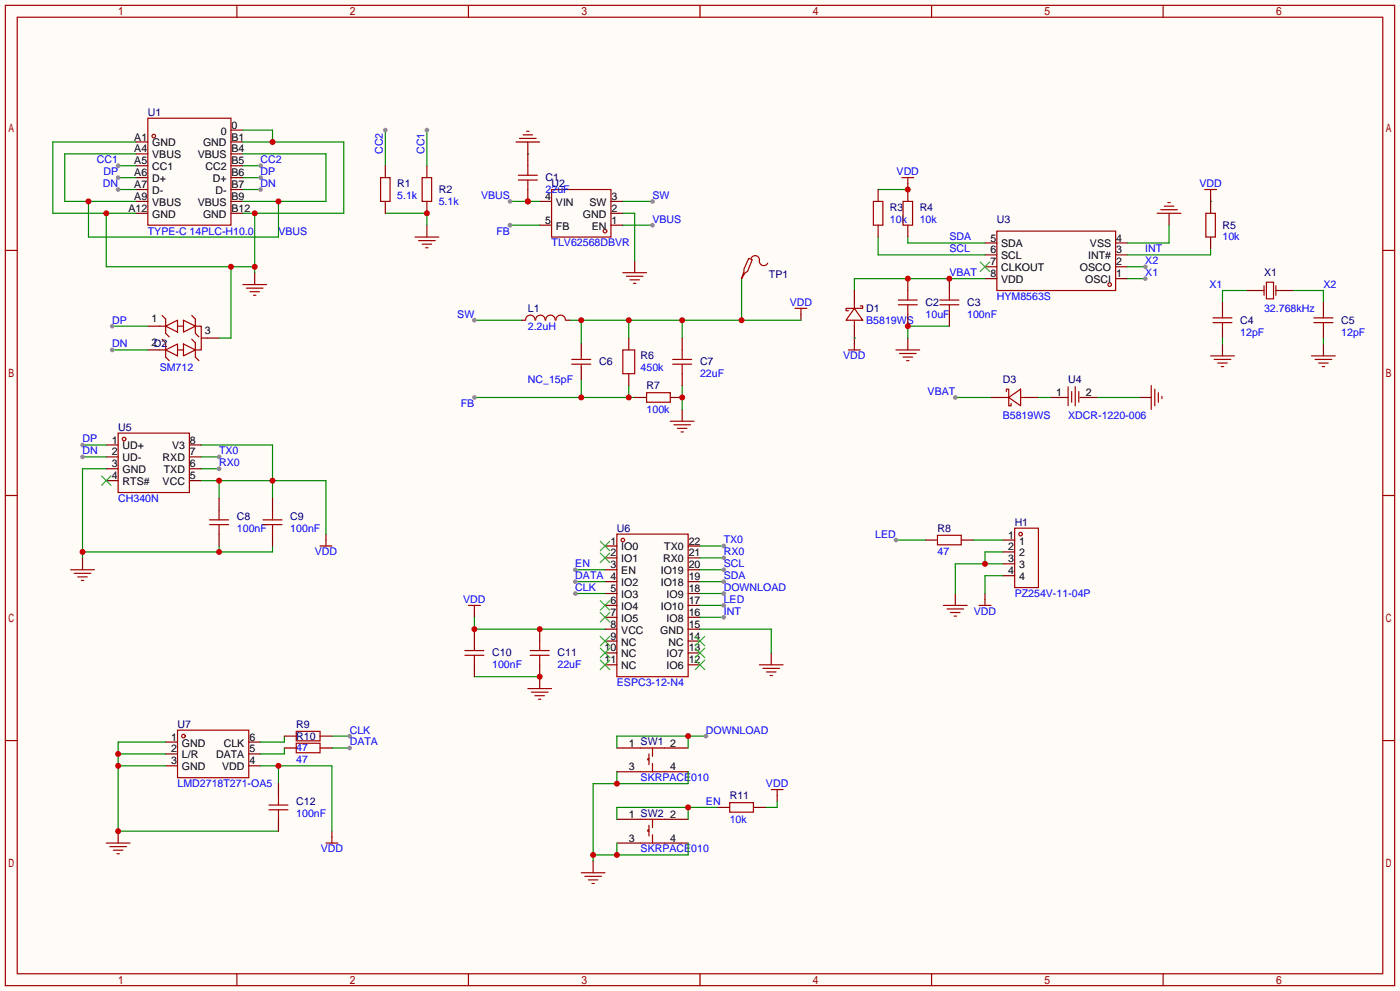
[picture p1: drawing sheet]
<svg xmlns="http://www.w3.org/2000/svg" width="299mm" height="212mm" viewBox="0 0 299 212" stroke-linecap="round" stroke-linejoin="round" font-family="sans-serif">
<path d="M0 0h299.5v211.8h-299.5z" fill="#fffcf7"/>
<g fill="none" stroke="#a10000" stroke-width=".25">
<path d="M1.1 1.1h297.2v209.6h-297.2zM3.7 3.7h292.1v204.5h-292.1zM50.7 1.1v2.6M100.2 1.1v2.6M149.7 1.1v2.6M199.3 1.1v2.6M248.8 1.1v2.6M1.1 53.5h2.6M213.2 49.4h25.4v12.7h-25.4zM247.5 45.6h5.1M248.3 44.8h3.5M249 44.1h2.1"/>
<path d="M249.8 43.3h.5M295.8 53.5h2.5M191.6 74.8h5.1M192.4 75.6h3.6M193.2 76.3h2M193.9 77.1h.5M259 76.1h5M259.7 76.8h3.6M260.5 77.6h2M261.2 78.4h.5M270.4 61.1v2M270.9 60.3h1.5v3.6h-1.5z"/>
<path d="M272.9 61.1v2M280.5 76.1h5.1M281.3 76.8h3.6M282.1 77.6h2M282.8 78.4h.5M246.3 82.4v5.1M247 83.2v3.5M247.8 83.9v2.1M248.5 84.7v.5M1.1 105.9h2.6M132 114.2h15.2v30.5h-15.2zM295.8 105.9h2.5"/>
<path d="M201.8 129.4h5.1M202.6 130.2h3.5M203.3 130.9h2.1M204.1 131.7h.5M1.1 158.3h2.6M295.8 158.3h2.5M50.7 208.2v2.5M100.2 208.2v2.5M149.7 208.2v2.5M199.3 208.2v2.5M248.8 208.2v2.5"/>
<circle cx="237.4" cy="60.8" r=".38"/>
<circle cx="133.2" cy="115.4" r=".38"/>
</g>
<g fill="none" stroke="#870000" stroke-width=".25">
<path d="M210.7 59.6h2.5M210.7 57h2.5M210.7 54.5h2.5M210.7 51.9h2.5M238.6 59.6h2.6M238.6 57h2.6M238.6 54.5h2.6M238.6 51.9h2.6M250.1 45.6v2.5M194.2 72.3v2.5M261.5 73.5v2.6M266.6 62.1h3.8"/>
<path d="M272.9 62.1h3.8M283.1 73.5v2.6M243.7 85h2.6M129.4 116.7h2.6M129.4 119.3h2.6M147.2 116.7h2.5M147.2 119.3h2.5M129.4 121.8h2.6M129.4 124.3h2.6M129.4 126.9h2.6M129.4 129.4h2.6M129.4 132h2.6"/>
<path d="M129.4 134.5h2.6M129.4 137h2.6M129.4 139.6h2.6M147.2 121.8h2.5M147.2 124.3h2.5M147.2 126.9h2.5M147.2 129.4h2.5M147.2 132h2.5M147.2 134.5h2.5M147.2 137h2.5M147.2 139.6h2.5M204.3 126.9v2.5"/>
<path d="M129.4 142.1h2.6M147.2 142.1h2.5"/>
</g>
<g fill="none" stroke="#3c3" stroke-width=".25">
<path d="M209.7 56l2 2M211.7 56l-2 2M128.4 115.7l2 2M128.4 118.2l2 2.1M130.4 115.7l-2 2M130.4 118.2l-2 2.1M128.4 128.4l2 2M128.4 130.9l2 2.1M128.4 136l2 2M128.4 138.6l2 2M130.4 128.4l-2 2M130.4 130.9l-2 2.1"/>
<path d="M130.4 136l-2 2M130.4 138.6l-2 2M148.7 136l2 2M148.7 138.6l2 2M150.7 138.6l-2 2M150.7 136l-2 2M128.4 141.1l2 2M130.4 141.1l-2 2M148.7 141.1l2 2M150.7 141.1l-2 2"/>
</g>
<path d="M241.2 59.6h3.8M266.6 62.1h-5.1v2.5M276.7 62.1h6.4v2.5" fill="none" stroke="#008700" stroke-width=".25"/>
<circle cx="245" cy="59.6" r=".51" fill="#999"/>
<path d="M241.2 57h3.8" fill="none" stroke="#008700" stroke-width=".25"/>
<circle cx="245" cy="57" r=".51" fill="#999"/>
<g fill="none" stroke="#870000" stroke-width=".25">
<path d="M194.2 39.2v1.3M115.4 48.1h2.6M115.4 43.1h2.6M130.7 48.1h2.5M130.7 45.6h2.5M130.7 43.1h2.5M259 41.8v1.3M171.3 67.2v1.3M182.8 72.3v1.2M22.7 95.1h2.6M22.7 97.7h2.6M40.5 95.1h2.6"/>
<path d="M40.5 97.7h2.6M22.7 100.2h2.6M22.7 102.7h2.6M40.5 100.2h2.6M40.5 102.7h2.6M69.7 114.2v1.2M101.5 130.7v1.3M210.7 126.9v1.2M71 177.7v1.2M166.2 170.1v1.2"/>
</g>
<g fill="none" stroke="#a10000" stroke-width=".25">
<path d="M192.9 38h2.6M194.2 38v1.2M118 40.5h12.7v10.2h-12.7zM257.7 40.5h2.5M259 40.5v1.3M170.1 65.9h2.5M171.3 65.9v1.3M181.5 74.8h2.5M182.8 73.5v1.3M25.3 92.6h15.2v12.7h-15.2zM68.5 116.7h2.5M69.7 115.4v1.3"/>
<path d="M100.2 129.4h2.5M101.5 129.4v1.3M209.4 129.4h2.6M210.7 128.1v1.3M71 178.9v1.3M165 168.8h2.5M166.2 168.8v1.3M69.7 180.2h2.6"/>
<circle cx="129.4" cy="49.4" r=".38"/>
<circle cx="26.5" cy="93.9" r=".38"/>
</g>
<path d="M133.2 48.1h6.4M187.8 50.7v3.8h22.9M187.8 40.5h6.4M194.2 50.7v1.2h16.5M210.7 59.6h-27.9v2.5M250.1 48.1v3.8h-8.9M259 43.1h.1M259 53.2v1.3h-17.8M203.1 69.7h-8.9v2.6" fill="none" stroke="#008700" stroke-width=".25"/>
<path d="M21.7 101.7l2 2.1M23.7 101.7l-2 2.1" fill="none" stroke="#3c3" stroke-width=".25"/>
<circle cx="139.6" cy="48.1" r=".51" fill="#999"/>
<path d="M31.6 74.8h2.6M31.6 69.7h2.6M44.3 72.3h2.6" fill="none" stroke="#870000" stroke-width=".25"/>
<g fill="none" stroke="#a10000" stroke-width=".25">
<path d="M34.2 74.8h1.2M34.2 69.7h1.2M34.7 72.5l.7 .8v3l.8 .8M34.7 67.4l.7 .8v3l.8 .8M35.4 74.8l2.6-1.3v2.6zM35.4 69.7l2.6-1.2v2.5zM38 74.8h1.2M38 69.7h1.2M39.2 73.5l2.6 1.3-2.6 1.3zM39.2 68.5l2.6 1.2-2.6 1.3zM41 67.4l.8 .8v3l.7 .8M41 72.5l.8 .8v3l.7 .8"/>
<path d="M41.8 69.7h1.3v5.1h-1.3M43.1 72.3h1.2"/>
</g>
<path d="M109.1 43.1h6.3" fill="none" stroke="#008700" stroke-width=".25"/>
<circle cx="112.9" cy="43.1" r=".63" fill="#c00"/>
<circle cx="109.1" cy="43.1" r=".51" fill="#999"/>
<path d="M112.9 30.4v2.5M91.3 48.1v2.6M135.8 55.8v2.5M145.9 87.5v2.5" fill="none" stroke="#870000" stroke-width=".25"/>
<g fill="none" stroke="#a10000" stroke-width=".25">
<path d="M110.4 30.4h5M111.1 29.6h3.6M111.9 28.8h2M112.6 28.1h.6M88.8 50.7h5.1M89.5 51.4h3.6M90.3 52.2h2M91.1 53h.5M133.2 58.3h5.1M134 59.1h3.5M134.7 59.8h2.1M135.5 60.6h.5"/>
<path d="M143.4 90h5.1M144.1 90.8h3.6M144.9 91.6h2M145.7 92.3h.5"/>
</g>
<path d="M109.1 48.1h6.3M133.2 45.6h2.6v10.2" fill="none" stroke="#008700" stroke-width=".25"/>
<circle cx="109.1" cy="48.1" r=".51" fill="#999"/>
<path d="M133.2 43.1h6.4" fill="none" stroke="#008700" stroke-width=".25"/>
<circle cx="139.6" cy="43.1" r=".51" fill="#999"/>
<path d="M112.9 32.9h.1M101.5 68.5h10.1" fill="none" stroke="#008700" stroke-width=".25"/>
<circle cx="101.5" cy="68.5" r=".51" fill="#999"/>
<path d="M158.6 59.6v8.9M121.8 68.5h49.5M124.3 68.5v5M134.5 68.5v3.8M145.9 68.5v3.8" fill="none" stroke="#008700" stroke-width=".25"/>
<g fill="#c00">
<circle cx="145.9" cy="68.5" r=".63"/>
<circle cx="134.5" cy="68.5" r=".63"/>
<circle cx="124.3" cy="68.5" r=".63"/>
<circle cx="158.6" cy="68.5" r=".63"/>
</g>
<path d="M101.5 85h34.3M124.3 81.2v3.8M134.5 82.4v2.6M145.9 82.4v5.1" fill="none" stroke="#008700" stroke-width=".25"/>
<g fill="#c00">
<circle cx="134.5" cy="85" r=".63"/>
<circle cx="124.3" cy="85" r=".63"/>
</g>
<circle cx="101.5" cy="85" r=".51" fill="#999"/>
<path d="M17.7 95.1h5" fill="none" stroke="#008700" stroke-width=".25"/>
<circle cx="17.7" cy="95.1" r=".51" fill="#999"/>
<path d="M17.7 97.7h5" fill="none" stroke="#008700" stroke-width=".25"/>
<circle cx="17.7" cy="97.7" r=".51" fill="#999"/>
<path d="M17.7 119.3v2.5M25.3 177.7v2.5" fill="none" stroke="#870000" stroke-width=".25"/>
<path d="M15.1 121.8h5.1M15.9 122.6h3.5M16.6 123.3h2.1M17.4 124.1h.5M22.7 180.2h5.1M23.5 181h3.6M24.3 181.7h2M25 182.5h.5" fill="none" stroke="#a10000" stroke-width=".25"/>
<path d="M22.7 100.2h-5v19.1M46.9 116.7v1.3M58.3 116.7v1.3h-40.6" fill="none" stroke="#008700" stroke-width=".25"/>
<g fill="#c00">
<circle cx="17.7" cy="118" r=".63"/>
<circle cx="46.9" cy="118" r=".63"/>
</g>
<path d="M43.1 95.1h15.2v11.5M43.1 102.7h26.6v11.5M46.9 102.7v3.9" fill="none" stroke="#008700" stroke-width=".25"/>
<g fill="#c00">
<circle cx="58.3" cy="102.7" r=".63"/>
<circle cx="46.9" cy="102.7" r=".63"/>
</g>
<path d="M149.7 116.7h5.1" fill="none" stroke="#008700" stroke-width=".25"/>
<circle cx="154.8" cy="116.7" r=".51" fill="#999"/>
<path d="M149.7 119.3h5.1" fill="none" stroke="#008700" stroke-width=".25"/>
<circle cx="154.8" cy="119.3" r=".51" fill="#999"/>
<path d="M101.5 132v2.5h27.9M149.7 134.5h15.3v5.1M147.2 157.4v2.5M151 157.4h-19v2.5" fill="none" stroke="#008700" stroke-width=".25"/>
<path d="M165 139.6v2.5M115.4 144.7v2.5M132 159.9h5M142.1 159.9h5.1M132 165h5M132 175.1h5M142.1 165h5.1M142.1 175.1h5.1M126.9 184v2.6M132 180.2h5M142.1 180.2h5.1" fill="none" stroke="#870000" stroke-width=".25"/>
<g fill="none" stroke="#a10000" stroke-width=".25">
<path d="M112.9 147.2h5.1M113.7 148h3.5M114.4 148.7h2.1M115.2 149.5h.5M137 159.9h5.1M139.6 159.9v1.8M162.4 142.1h5.1M163.2 142.9h3.6M164 143.6h2M164.7 144.4h.5M137 165h5.1M137 175.1h5.1"/>
<path d="M138.8 162.2h-.2v.2h.2M138.8 177.4h-.2v.3h.2M138.8 161.2v2.2M138.8 176.4v2.3M139.6 163.2v1.8M139.6 175.1v1.8M139.6 178.4v1.8M124.3 186.6h5.1M125.1 187.3h3.6M125.9 188.1h2M126.6 188.8h.5M137 180.2h5.1"/>
</g>
<circle cx="147.2" cy="157.4" r=".63" fill="#c00"/>
<circle cx="151" cy="157.4" r=".51" fill="#999"/>
<path d="M132 165v2.5M147.2 165v2.5h-20.3v16.5M132 180.2v2.6M147.2 180.2v2.6h-20.3" fill="none" stroke="#008700" stroke-width=".25"/>
<g fill="#c00">
<circle cx="132" cy="167.5" r=".63"/>
<circle cx="126.9" cy="182.8" r=".63"/>
<circle cx="132" cy="182.8" r=".63"/>
</g>
<path d="M147.2 172.6v2.5M153.5 172.6h-21.5v2.5" fill="none" stroke="#008700" stroke-width=".25"/>
<circle cx="147.2" cy="172.6" r=".63" fill="#c00"/>
<path d="M123.1 121.8h6.3" fill="none" stroke="#008700" stroke-width=".25"/>
<circle cx="123.1" cy="121.8" r=".51" fill="#999"/>
<path d="M149.7 126.9h5.1" fill="none" stroke="#008700" stroke-width=".25"/>
<circle cx="154.8" cy="126.9" r=".51" fill="#999"/>
<path d="M149.7 124.3h5.1" fill="none" stroke="#008700" stroke-width=".25"/>
<circle cx="154.8" cy="124.3" r=".51" fill="#999"/>
<path d="M228.5 82.7v4M229.2 83.7v2.3M230 82.7v4M230.8 83.7v2.3" fill="none" stroke="#a10000" stroke-width=".25"/>
<path d="M224.7 85h3.8M231 85h3.8" fill="none" stroke="#870000" stroke-width=".25"/>
<path d="M234.8 85h8.9M149.7 129.4h5.1" fill="none" stroke="#008700" stroke-width=".25"/>
<circle cx="154.8" cy="129.4" r=".51" fill="#999"/>
<g fill="none" stroke="#a10000" stroke-width=".25">
<path d="M217 112.9h5.1v12.7h-5.1z"/>
<circle cx="218.3" cy="114.2" r=".38"/>
</g>
<path d="M214.5 115.4h2.5M214.5 118h2.5M214.5 120.5h2.5M214.5 123.1h2.5" fill="none" stroke="#870000" stroke-width=".25"/>
<path d="M214.5 118h-3.8v2.5M214.5 120.5h-10.2v6.4" fill="none" stroke="#008700" stroke-width=".25"/>
<circle cx="210.7" cy="120.5" r=".63" fill="#c00"/>
<path d="M214.5 123.1h-3.8v3.8M35.4 158.6h-10.1v19.1h34.3M25.3 161.2h10.1M25.3 163.7h10.1" fill="none" stroke="#008700" stroke-width=".25"/>
<g fill="none" stroke="#a10000" stroke-width=".25">
<path d="M38 156.1h15.2v10.1h-15.2z"/>
<circle cx="39.2" cy="157.4" r=".38"/>
</g>
<path d="M35.4 158.6h2.6M53.2 158.6h2.6M35.4 161.2h2.6M35.4 163.7h2.6M53.2 161.2h2.6M53.2 163.7h2.6" fill="none" stroke="#870000" stroke-width=".25"/>
<g fill="#c00">
<circle cx="25.3" cy="161.2" r=".63"/>
<circle cx="25.3" cy="163.7" r=".63"/>
<circle cx="25.3" cy="177.7" r=".63"/>
</g>
<path d="M55.8 163.7h15.2v14M59.6 163.7v3.8" fill="none" stroke="#008700" stroke-width=".25"/>
<circle cx="59.6" cy="163.7" r=".63" fill="#c00"/>
<path d="M123.1 124.3h6.3" fill="none" stroke="#008700" stroke-width=".25"/>
<circle cx="123.1" cy="124.3" r=".51" fill="#999"/>
<path d="M182.8 62.1v2.5M182.8 69.7v2.6M212 85h2.5M219.6 85h2.5" fill="none" stroke="#870000" stroke-width=".25"/>
<path d="M182.8 65.9l1.7 2.6h-3.5zM182.8 64.6v1.3M182.8 68.5v1.2M184 65.4h.5v.5h-3.5v.5h.5M214.5 85h1.3M215.3 83.7v-.5h.5v3.5h.5v-.5M215.8 85l2.5-1.8v3.5zM218.3 85h1.3" fill="none" stroke="#a10000" stroke-width=".25"/>
<path d="M182.8 72.3h.1M204.3 85h7.7" fill="none" stroke="#008700" stroke-width=".25"/>
<circle cx="204.3" cy="85" r=".51" fill="#999"/>
<path d="M43.1 97.7h3.8M222.1 85h2.6" fill="none" stroke="#008700" stroke-width=".25"/>
<circle cx="46.9" cy="97.7" r=".51" fill="#999"/>
<path d="M43.1 100.2h3.8" fill="none" stroke="#008700" stroke-width=".25"/>
<circle cx="46.9" cy="100.2" r=".51" fill="#999"/>
<path d="M149.7 121.8h5.1" fill="none" stroke="#008700" stroke-width=".25"/>
<circle cx="154.8" cy="121.8" r=".51" fill="#999"/>
<path d="M149.7 132h5.1" fill="none" stroke="#008700" stroke-width=".25"/>
<circle cx="154.8" cy="132" r=".51" fill="#999"/>
<path d="M82.4 27.8v7.6M82.4 45.6h8.9v2.5" fill="none" stroke="#008700" stroke-width=".25"/>
<circle cx="82.4" cy="27.8" r=".51" fill="#999"/>
<path d="M91.3 27.8v7.6" fill="none" stroke="#008700" stroke-width=".25"/>
<circle cx="91.3" cy="27.8" r=".51" fill="#999"/>
<path d="M191.6 115.4h6.4M101.5 144.7h13.9M166.2 171.3v1.3h-2.5" fill="none" stroke="#008700" stroke-width=".25"/>
<circle cx="191.6" cy="115.4" r=".51" fill="#999"/>
<path d="M208.2 115.4h6.3M60.8 157.4v1.2h-5M60.8 159.9v1.3h-5M71 157.4h3.8" fill="none" stroke="#008700" stroke-width=".25"/>
<circle cx="74.8" cy="157.4" r=".51" fill="#999"/>
<path d="M71 159.9h3.8" fill="none" stroke="#008700" stroke-width=".25"/>
<circle cx="74.8" cy="159.9" r=".51" fill="#999"/>
<g fill="none" stroke="#a10000" stroke-width=".25">
<path d="M31.6 25.3h17.8v22.8h-17.8zM51.9 60.8h5.1M52.7 61.6h3.6M53.5 62.4h2M54.2 63.1h.5"/>
<circle cx="32.9" cy="29.1" r=".38"/>
</g>
<g fill="none" stroke="#870000" stroke-width=".25">
<path d="M29.1 30.4h2.5M29.1 32.9h2.5M29.1 35.4h2.5M29.1 38h2.5M49.4 30.4h2.5M49.4 32.9h2.5M49.4 35.4h2.5M49.4 38h2.5M49.4 27.8h2.5M29.1 40.5h2.5M29.1 43.1h2.5M29.1 45.6h2.5"/>
<path d="M49.4 40.5h2.5M49.4 43.1h2.5M49.4 45.6h2.5M54.5 58.3v2.5"/>
</g>
<path d="M29.1 30.4h-17.8v15.2h17.8M51.9 30.4h21.6v15.2h-21.6M51.9 27.8h6.4v2.6M22.7 45.6v11.4h31.8M49.4 57v15.3h-2.5M54.5 45.6v12.7" fill="none" stroke="#008700" stroke-width=".25"/>
<g fill="#c00">
<circle cx="22.7" cy="45.6" r=".63"/>
<circle cx="49.4" cy="57" r=".63"/>
<circle cx="54.5" cy="57" r=".63"/>
<circle cx="54.5" cy="45.6" r=".63"/>
<circle cx="58.3" cy="30.4" r=".63"/>
</g>
<path d="M29.1 32.9h-15.3v10.2h15.3M51.9 32.9h17.8v10.2h-17.8M18.9 43.1v7.6h40.7v-7.6" fill="none" stroke="#008700" stroke-width=".25"/>
<g fill="#c00">
<circle cx="18.9" cy="43.1" r=".63"/>
<circle cx="59.6" cy="43.1" r=".63"/>
</g>
<path d="M25.3 35.4h3.8" fill="none" stroke="#008700" stroke-width=".25"/>
<circle cx="25.3" cy="35.4" r=".51" fill="#999"/>
<path d="M51.9 35.4h3.9" fill="none" stroke="#008700" stroke-width=".25"/>
<circle cx="55.8" cy="35.4" r=".51" fill="#999"/>
<path d="M51.9 38h3.9" fill="none" stroke="#008700" stroke-width=".25"/>
<circle cx="55.8" cy="38" r=".51" fill="#999"/>
<path d="M51.9 40.5h3.9" fill="none" stroke="#008700" stroke-width=".25"/>
<circle cx="55.8" cy="40.5" r=".51" fill="#999"/>
<path d="M25.3 40.5h3.8" fill="none" stroke="#008700" stroke-width=".25"/>
<circle cx="25.3" cy="40.5" r=".51" fill="#999"/>
<path d="M25.3 38h3.8" fill="none" stroke="#008700" stroke-width=".25"/>
<circle cx="25.3" cy="38" r=".51" fill="#999"/>
<path d="M24 69.7h7.6" fill="none" stroke="#008700" stroke-width=".25"/>
<circle cx="24" cy="69.7" r=".51" fill="#999"/>
<path d="M24 74.8h7.6" fill="none" stroke="#008700" stroke-width=".25"/>
<circle cx="24" cy="74.8" r=".51" fill="#999"/>
<path d="M192.2 64.1h4" fill="none" stroke="#a10000" stroke-width=".25"/>
<path d="M194.2 59.6v2.5" fill="none" stroke="#870000" stroke-width=".25"/>
<circle cx="194.2" cy="59.6" r=".63" fill="#c00"/>
<path d="M192.2 65.2h4M194.2 65.2v2" fill="none" stroke="#a10000" stroke-width=".25"/>
<path d="M194.2 67.2v2.5" fill="none" stroke="#870000" stroke-width=".25"/>
<circle cx="194.2" cy="69.7" r=".63" fill="#c00"/>
<path d="M194.2 62.1v2" fill="none" stroke="#a10000" stroke-width=".25"/>
<path d="M123.1 126.9h6.3" fill="none" stroke="#008700" stroke-width=".25"/>
<circle cx="123.1" cy="126.9" r=".51" fill="#999"/>
<path d="M112.9 32.9v2.5M112.9 40.5v2.6M158.6 59.3v.3M124.3 73.5v2.6M124.3 78.6v2.6" fill="none" stroke="#870000" stroke-width=".25"/>
<path d="M110.9 37.5h4M110.9 38.5h4M112.9 38.5v2M160.1 55.2l.8 .3-1 2.5-.5 .3-.8 1.3 .5-1.6v-.5zM160.7 55.2a.93 .93 0 0 1 1.1-.5 .93 .93 0 0 1 .6 1.1 .94 .94 0 0 0 .7 .9 .94 .94 0 0 0 1.1-.4M122.3 76.8h4.1M122.3 77.9h4.1M124.3 76.1v.7M124.3 77.9v.7" fill="none" stroke="#a10000" stroke-width=".25"/>
<circle cx="112.9" cy="43.1" r=".63" fill="#c00"/>
<path d="M112.9 35.4v2.1M143.9 76.8h4.1M143.9 77.9h4.1M145.9 74.8v2M145.9 77.9v2M113.4 139.1h4.1" fill="none" stroke="#a10000" stroke-width=".25"/>
<path d="M145.9 72.3v2.5M145.9 79.9v2.5M115.4 134.5v2.5" fill="none" stroke="#870000" stroke-width=".25"/>
<circle cx="115.4" cy="134.5" r=".63" fill="#c00"/>
<path d="M113.4 140.1h4.1M115.4 140.1v2" fill="none" stroke="#a10000" stroke-width=".25"/>
<path d="M115.4 142.1v2.6" fill="none" stroke="#870000" stroke-width=".25"/>
<circle cx="115.4" cy="144.7" r=".63" fill="#c00"/>
<path d="M201 64.1h4.1M115.4 137v2.1" fill="none" stroke="#a10000" stroke-width=".25"/>
<path d="M203.1 59.6v2.5" fill="none" stroke="#870000" stroke-width=".25"/>
<circle cx="203.1" cy="59.6" r=".63" fill="#c00"/>
<path d="M201 65.2h4.1M203.1 62.1v2M203.1 65.2v2M44.8 111.1h4.1M44.8 112.1h4.1M46.9 109.1v2M46.9 112.1v2.1M56.3 111.1h4M56.3 112.1h4M58.3 109.1v2M58.3 112.1v2.1M99.4 139.1h4.1" fill="none" stroke="#a10000" stroke-width=".25"/>
<path d="M203.1 67.2v2.5M46.9 106.6v2.5M46.9 114.2v2.5M58.3 106.6v2.5M58.3 114.2v2.5M101.5 134.5v2.5" fill="none" stroke="#870000" stroke-width=".25"/>
<circle cx="101.5" cy="134.5" r=".63" fill="#c00"/>
<path d="M81.4 38h2v5.1h-2zM101.5 137v2.1M99.4 140.1h4.1M101.5 140.1v2M57.5 172.1h4.1M57.5 173.1h4.1M59.6 170.1v2M59.6 173.1v2" fill="none" stroke="#a10000" stroke-width=".25"/>
<path d="M82.4 35.4v2.6M82.4 43.1v2.5M91.3 43.1v2.5M101.5 142.1v2.6M59.6 167.5v2.6M59.6 175.1v2.6" fill="none" stroke="#870000" stroke-width=".25"/>
<circle cx="91.3" cy="45.6" r=".63" fill="#c00"/>
<path d="M91.3 35.4v2.6M187.8 40.5v2.6M187.8 48.1v2.6M194.2 40.5v2.6M198 115.4h2.5M205.6 115.4h2.6M60.8 157.4h2.6M60.8 159.9h2.6M68.5 157.4h2.5M68.5 159.9h2.5" fill="none" stroke="#870000" stroke-width=".25"/>
<path d="M90.3 38h2v5.1h-2zM186.8 43.1h2v5h-2zM200.5 114.4h5.1v2.1h-5.1zM63.4 156.3h5.1v2.1h-5.1zM63.4 158.9h5.1v2h-5.1z" fill="none" stroke="#a10000" stroke-width=".25"/>
<circle cx="194.2" cy="40.5" r=".63" fill="#c00"/>
<path d="M194.2 48.1v2.6M259 43.1v2.5M259 50.7v2.5M134.5 72.3v2.5M134.5 79.9v2.5M143.4 85h2.5M153.5 172.6h2.6M161.2 172.6h2.5" fill="none" stroke="#870000" stroke-width=".25"/>
<path d="M193.2 43.1h2v5h-2zM257.9 45.6h2.1v5.1h-2.1zM133.2 74.8h2.6v5.1h-2.6zM156.1 171.6h5.1v2h-5.1z" fill="none" stroke="#a10000" stroke-width=".25"/>
<circle cx="145.9" cy="85" r=".63" fill="#c00"/>
<path d="M111.6 68.5h.8M121 68.5h.8M261.5 64.6v2.6M261.5 69.7v2.6M283.1 64.6v2.6M283.1 69.7v2.6M135.8 85h2.5" fill="none" stroke="#870000" stroke-width=".25"/>
<g fill="none" stroke="#a10000" stroke-width=".25">
<path d="M112.4 68.4a1.01 1.01 0 0 1 1-1 1.01 1.01 0 0 1 1 1M114.6 68.4a1.01 1.01 0 0 1 1-1 1.01 1.01 0 0 1 1 1M116.7 68.4a1.01 1.01 0 0 1 1-1 1.01 1.01 0 0 1 1.1 1M118.9 68.4a1.01 1.01 0 0 1 1-1 1.01 1.01 0 0 1 1 1M259.5 69h4M259.5 67.9h4M261.5 67.2v.7M261.5 69v.7M281.1 69h4M281.1 67.9h4M283.1 67.2v.7M283.1 69v.7"/>
<path d="M138.3 83.9h5.1v2.1h-5.1z"/>
</g>
<path d="M261.5 72.3v1.2M283.1 72.3v1.2" fill="none" stroke="#008700" stroke-width=".25"/>
<g font-size="2.3" fill="#000080">
<text x="31.6" y="24.7">U1</text>
<text x="85" y="40">R1</text>
<text x="93.9" y="41.2">R2</text>
<text x="116.7" y="38.7">C1</text>
<text x="118" y="40">U2</text>
<text x="190.4" y="45">R3</text>
<text x="196.7" y="45">R4</text>
<text x="213.2" y="47.6">U3</text>
<text x="261.5" y="48.9">R5</text>
<text x="164.5" y="59.5">TP1</text>
<text x="270.4" y="59">X1</text>
<text x="198" y="65.4">C2</text>
<text x="206.9" y="65.4">C3</text>
<text x="112.9" y="66.6">L1</text>
<text x="185.3" y="66.6">D1</text>
<text x="265.3" y="69.2">C4</text>
<text x="286.9" y="69.2">C5</text>
<text x="137" y="76.8">R6</text>
<text x="128.1" y="78.1">C6</text>
<text x="138.3" y="83.1">R7</text>
<text x="149.7" y="78.1">C7</text>
<text x="214.5" y="81.9">D3</text>
<text x="228.5" y="81.9">U4</text>
<text x="25.3" y="92">U5</text>
<text x="50.7" y="111.1">C8</text>
<text x="62.1" y="111.1">C9</text>
<text x="132" y="113.6">U6</text>
<text x="200.5" y="113.6">R8</text>
<text x="217" y="112.4">H1</text>
<text x="105.3" y="140.3">C10</text>
<text x="119.3" y="140.3">C11</text>
<text x="38" y="155.5">U7</text>
<text x="63.4" y="155.5">R9</text>
<text x="63.4" y="158.1">R10</text>
<text x="63.4" y="172">C12</text>
<text x="156.1" y="170.8">R11</text>
</g>
<g font-size="2.3">
<text x="47.2" y="28.8">0</text>
<text x="49.5" y="27.5">0</text>
<text x="28.7" y="30">A1</text>
<text x="28.7" y="32.6">A4</text>
<text x="28.7" y="35.1">A5</text>
<text x="32.6" y="31.3">GND</text>
<text x="32.6" y="33.9">VBUS</text>
<text x="42.3" y="33.9">VBUS</text>
<text x="43.4" y="31.3">GND</text>
<text x="49.5" y="30">B1</text>
<text x="49.5" y="32.6">B4</text>
<text x="49.5" y="35.1">B5</text>
<text x="28.7" y="37.7">A6</text>
<text x="28.7" y="40.2">A7</text>
<text x="32.6" y="36.4">CC1</text>
<text x="32.6" y="38.9">D+</text>
<text x="32.6" y="41.5">D-</text>
<text x="43.9" y="36.4">CC2</text>
<text x="45.5" y="38.9">D+</text>
<text x="46.1" y="41.5">D-</text>
<text x="49.5" y="37.7">B6</text>
<text x="49.5" y="40.2">B7</text>
<text x="27.5" y="45.3">A12</text>
<text x="28.7" y="42.7">A9</text>
<text x="32.6" y="44">VBUS</text>
<text x="32.6" y="46.6">GND</text>
<text x="42.3" y="44">VBUS</text>
<text x="43.4" y="46.6">GND</text>
<text x="49.5" y="42.7">B9</text>
<text x="49.5" y="45.3">B12</text>
<text x="116.6" y="42.7">4</text>
<text x="116.6" y="47.8">5</text>
<text x="118.9" y="44">VIN</text>
<text x="124.7" y="46.6">GND</text>
<text x="126.1" y="44">SW</text>
<text x="130.8" y="47.8">1</text>
<text x="130.8" y="45.3">2</text>
<text x="130.8" y="42.7">3</text>
<text x="118.9" y="49.1">FB</text>
<text x="126.6" y="49.1">EN</text>
<text x="211.8" y="51.6">5</text>
<text x="214.2" y="52.9">SDA</text>
<text x="233.2" y="52.9">VSS</text>
<text x="238.8" y="51.6">4</text>
<text x="211.8" y="54.2">6</text>
<text x="211.8" y="56.7">7</text>
<text x="211.8" y="59.3">8</text>
<text x="214.2" y="55.4">SCL</text>
<text x="214.2" y="58">CLKOUT</text>
<text x="231" y="58">OSCO</text>
<text x="232.8" y="55.4">INT#</text>
<text x="238.8" y="59.3">1</text>
<text x="238.8" y="56.7">2</text>
<text x="238.8" y="54.2">3</text>
<text x="214.2" y="60.5">VDD</text>
<text x="232.1" y="60.5">OSCI</text>
<text x="32.4" y="68.9">1</text>
<text x="43.8" y="71.5">3</text>
<text x="32.4" y="74">2D2</text>
<text x="225.9" y="84.7">1</text>
<text x="232.3" y="84.7">2</text>
<text x="23.9" y="94.8">1</text>
<text x="40.6" y="94.8">8</text>
<text x="23.9" y="99.9">3</text>
<text x="23.9" y="97.4">2</text>
<text x="26.2" y="101.2">GND</text>
<text x="26.2" y="98.6">UD-</text>
<text x="26.2" y="96.1">UD+</text>
<text x="34.8" y="98.6">RXD</text>
<text x="35" y="101.2">TXD</text>
<text x="36.8" y="96.1">V3</text>
<text x="40.6" y="97.4">7</text>
<text x="40.6" y="99.9">6</text>
<text x="23.9" y="102.4">4</text>
<text x="26.2" y="103.7">RTS#</text>
<text x="34.8" y="103.7">VCC</text>
<text x="40.6" y="102.4">5</text>
<text x="130.6" y="116.4">1</text>
<text x="130.6" y="118.9">2</text>
<text x="132.9" y="117.7">IO0</text>
<text x="142.1" y="117.7">TX0</text>
<text x="147.3" y="118.9">21</text>
<text x="147.3" y="116.4">22</text>
<text x="215.7" y="115.1">1</text>
<text x="215.7" y="117.7">2</text>
<text x="218" y="116.4">1</text>
<text x="218" y="118.9">2</text>
<text x="130.6" y="121.5">3</text>
<text x="132.9" y="120.2">IO1</text>
<text x="132.9" y="122.8">EN</text>
<text x="132.9" y="125.3">IO2</text>
<text x="141.3" y="125.3">IO18</text>
<text x="141.3" y="122.8">IO19</text>
<text x="141.8" y="120.2">RX0</text>
<text x="147.3" y="124">19</text>
<text x="147.3" y="121.5">20</text>
<text x="215.7" y="120.2">3</text>
<text x="215.7" y="122.8">4</text>
<text x="218" y="121.5">3</text>
<text x="218" y="124">4</text>
<text x="130.6" y="126.6">5</text>
<text x="130.6" y="129.1">6</text>
<text x="130.6" y="131.6">7</text>
<text x="132.9" y="127.8">IO3</text>
<text x="132.9" y="130.4">IO4</text>
<text x="141.3" y="130.4">IO10</text>
<text x="142.6" y="127.8">IO9</text>
<text x="147.3" y="131.6">16</text>
<text x="147.3" y="129.1">17</text>
<text x="147.3" y="126.6">18</text>
<text x="130.6" y="134.2">8</text>
<text x="130.6" y="136.7">9</text>
<text x="132.9" y="132.9">IO5</text>
<text x="132.9" y="135.5">VCC</text>
<text x="132.9" y="138">NC</text>
<text x="141.2" y="135.5">GND</text>
<text x="142.6" y="132.9">IO8</text>
<text x="143" y="138">NC</text>
<text x="147.3" y="136.7">14</text>
<text x="147.3" y="134.2">15</text>
<text x="129.3" y="139.3">10</text>
<text x="129.3" y="141.8">11</text>
<text x="132.9" y="140.5">NC</text>
<text x="132.9" y="143.1">NC</text>
<text x="142.6" y="143.1">IO6</text>
<text x="142.6" y="140.5">IO7</text>
<text x="147.3" y="141.8">12</text>
<text x="147.3" y="139.3">13</text>
<text x="36.6" y="158.3">1</text>
<text x="36.6" y="160.9">2</text>
<text x="38.9" y="159.6">GND</text>
<text x="47.9" y="159.6">CLK</text>
<text x="53.3" y="160.9">5</text>
<text x="53.3" y="158.3">6</text>
<text x="134.5" y="159.6">1 SW1</text>
<text x="143.4" y="159.6">2</text>
<text x="36.6" y="163.4">3</text>
<text x="38.9" y="162.1">L/R</text>
<text x="38.9" y="164.7">GND</text>
<text x="46.2" y="162.1">DATA</text>
<text x="47.5" y="164.7">VDD</text>
<text x="53.3" y="163.4">4</text>
<text x="134.5" y="164.7">3</text>
<text x="143.4" y="164.7">4</text>
<text x="134.5" y="174.8">1 SW2</text>
<text x="134.5" y="179.9">3</text>
<text x="143.4" y="174.8">2</text>
<text x="143.4" y="179.9">4</text>
</g>
<g font-size="2.3" fill="#00f">
<text x="20.7" y="34.9">CC1</text>
<text x="55.8" y="34.9">CC2</text>
<text x="81.9" y="32.9" transform="rotate(-90 81.9 32.9)">CC2</text>
<text x="90.8" y="32.9" transform="rotate(-90 90.8 32.9)">CC1</text>
<text x="22" y="40">DN</text>
<text x="22.1" y="37.4">DP</text>
<text x="55.8" y="37.4">DP</text>
<text x="55.8" y="40">DN</text>
<text x="116.7" y="41.2">22uF</text>
<text x="191.8" y="37.4">VDD</text>
<text x="256.6" y="40">VDD</text>
<text x="85" y="42.5">5.1k</text>
<text x="93.9" y="43.8">5.1k</text>
<text x="102.9" y="42.5">VBUS</text>
<text x="139.6" y="47.6">VBUS</text>
<text x="139.6" y="42.5">SW</text>
<text x="190.4" y="47.6">10k</text>
<text x="196.7" y="47.6">10k</text>
<text x="31.6" y="50.1">TYPE-C 14PLC-H10.0</text>
<text x="59.6" y="50.1">VBUS</text>
<text x="106.2" y="50.1">FB</text>
<text x="118" y="52.7">TLV62568DBVR</text>
<text x="203.1" y="51.4">SDA</text>
<text x="203.1" y="53.9">SCL</text>
<text x="245" y="53.9">INT</text>
<text x="261.5" y="51.4">10k</text>
<text x="203.1" y="59">VBAT</text>
<text x="245" y="59">X1</text>
<text x="245" y="56.5">X2</text>
<text x="168.9" y="65.4">VDD</text>
<text x="213.2" y="64.1">HYM8563S</text>
<text x="258.7" y="61.6">X1</text>
<text x="283.1" y="61.6">X2</text>
<text x="24" y="69.2">DP</text>
<text x="97.8" y="67.9">SW</text>
<text x="112.9" y="70.4">2.2uH</text>
<text x="185.3" y="69.2">B5819WS</text>
<text x="198" y="67.9">10uF</text>
<text x="206.9" y="67.9">100nF</text>
<text x="265.3" y="71.7">12pF</text>
<text x="270.4" y="66.6">32.768kHz</text>
<text x="286.9" y="71.7">12pF</text>
<text x="24" y="74.3">DN</text>
<text x="180.4" y="76.8">VDD</text>
<text x="34.2" y="79.3">SM712</text>
<text x="112.9" y="81.9">NC_15pF</text>
<text x="137" y="79.3">450k</text>
<text x="149.7" y="80.6">22uF</text>
<text x="98.6" y="87">FB</text>
<text x="138.3" y="88.2">100k</text>
<text x="198.4" y="84.4">VBAT</text>
<text x="214.5" y="89.5">B5819WS</text>
<text x="228.5" y="89.5">XDCR-1220-006</text>
<text x="17.7" y="94.6">DP</text>
<text x="17.7" y="97.1">DN</text>
<text x="46.9" y="97.1">TX0</text>
<text x="46.9" y="99.7">RX0</text>
<text x="25.3" y="107.3">CH340N</text>
<text x="50.7" y="113.6">100nF</text>
<text x="62.1" y="113.6">100nF</text>
<text x="67.3" y="118.7">VDD</text>
<text x="154.8" y="116.2">TX0</text>
<text x="154.8" y="118.7">RX0</text>
<text x="187.2" y="114.9">LED</text>
<text x="200.5" y="118.7">47</text>
<text x="123.1" y="121.2">EN</text>
<text x="123.1" y="123.8">DATA 4</text>
<text x="154.8" y="123.8">SDA</text>
<text x="154.8" y="121.2">SCL</text>
<text x="99.1" y="128.9">VDD</text>
<text x="123.1" y="126.3">CLK</text>
<text x="154.8" y="126.3">DOWNLOAD</text>
<text x="154.8" y="128.9">LED</text>
<text x="154.8" y="131.4">INT</text>
<text x="208.3" y="131.4">VDD</text>
<text x="217" y="127.6">PZ254V-11-04P</text>
<text x="105.3" y="142.8">100nF</text>
<text x="119.3" y="142.8">22uF</text>
<text x="132" y="146.6">ESPC3-12-N4</text>
<text x="63.4" y="160.6">47</text>
<text x="74.8" y="156.8">CLK</text>
<text x="74.8" y="159.3">DATA</text>
<text x="151" y="156.8">DOWNLOAD</text>
<text x="63.4" y="163.2">47</text>
<text x="137" y="167">SKRPACE010</text>
<text x="38" y="168.2">LMD2718T271-OA5</text>
<text x="151" y="172">EN</text>
<text x="163.8" y="168.2">VDD</text>
<text x="63.4" y="174.6">100nF</text>
<text x="156.1" y="175.9">10k</text>
<text x="68.6" y="182.2">VDD</text>
<text x="137" y="182.2">SKRPACE010</text>
</g>
</svg>
